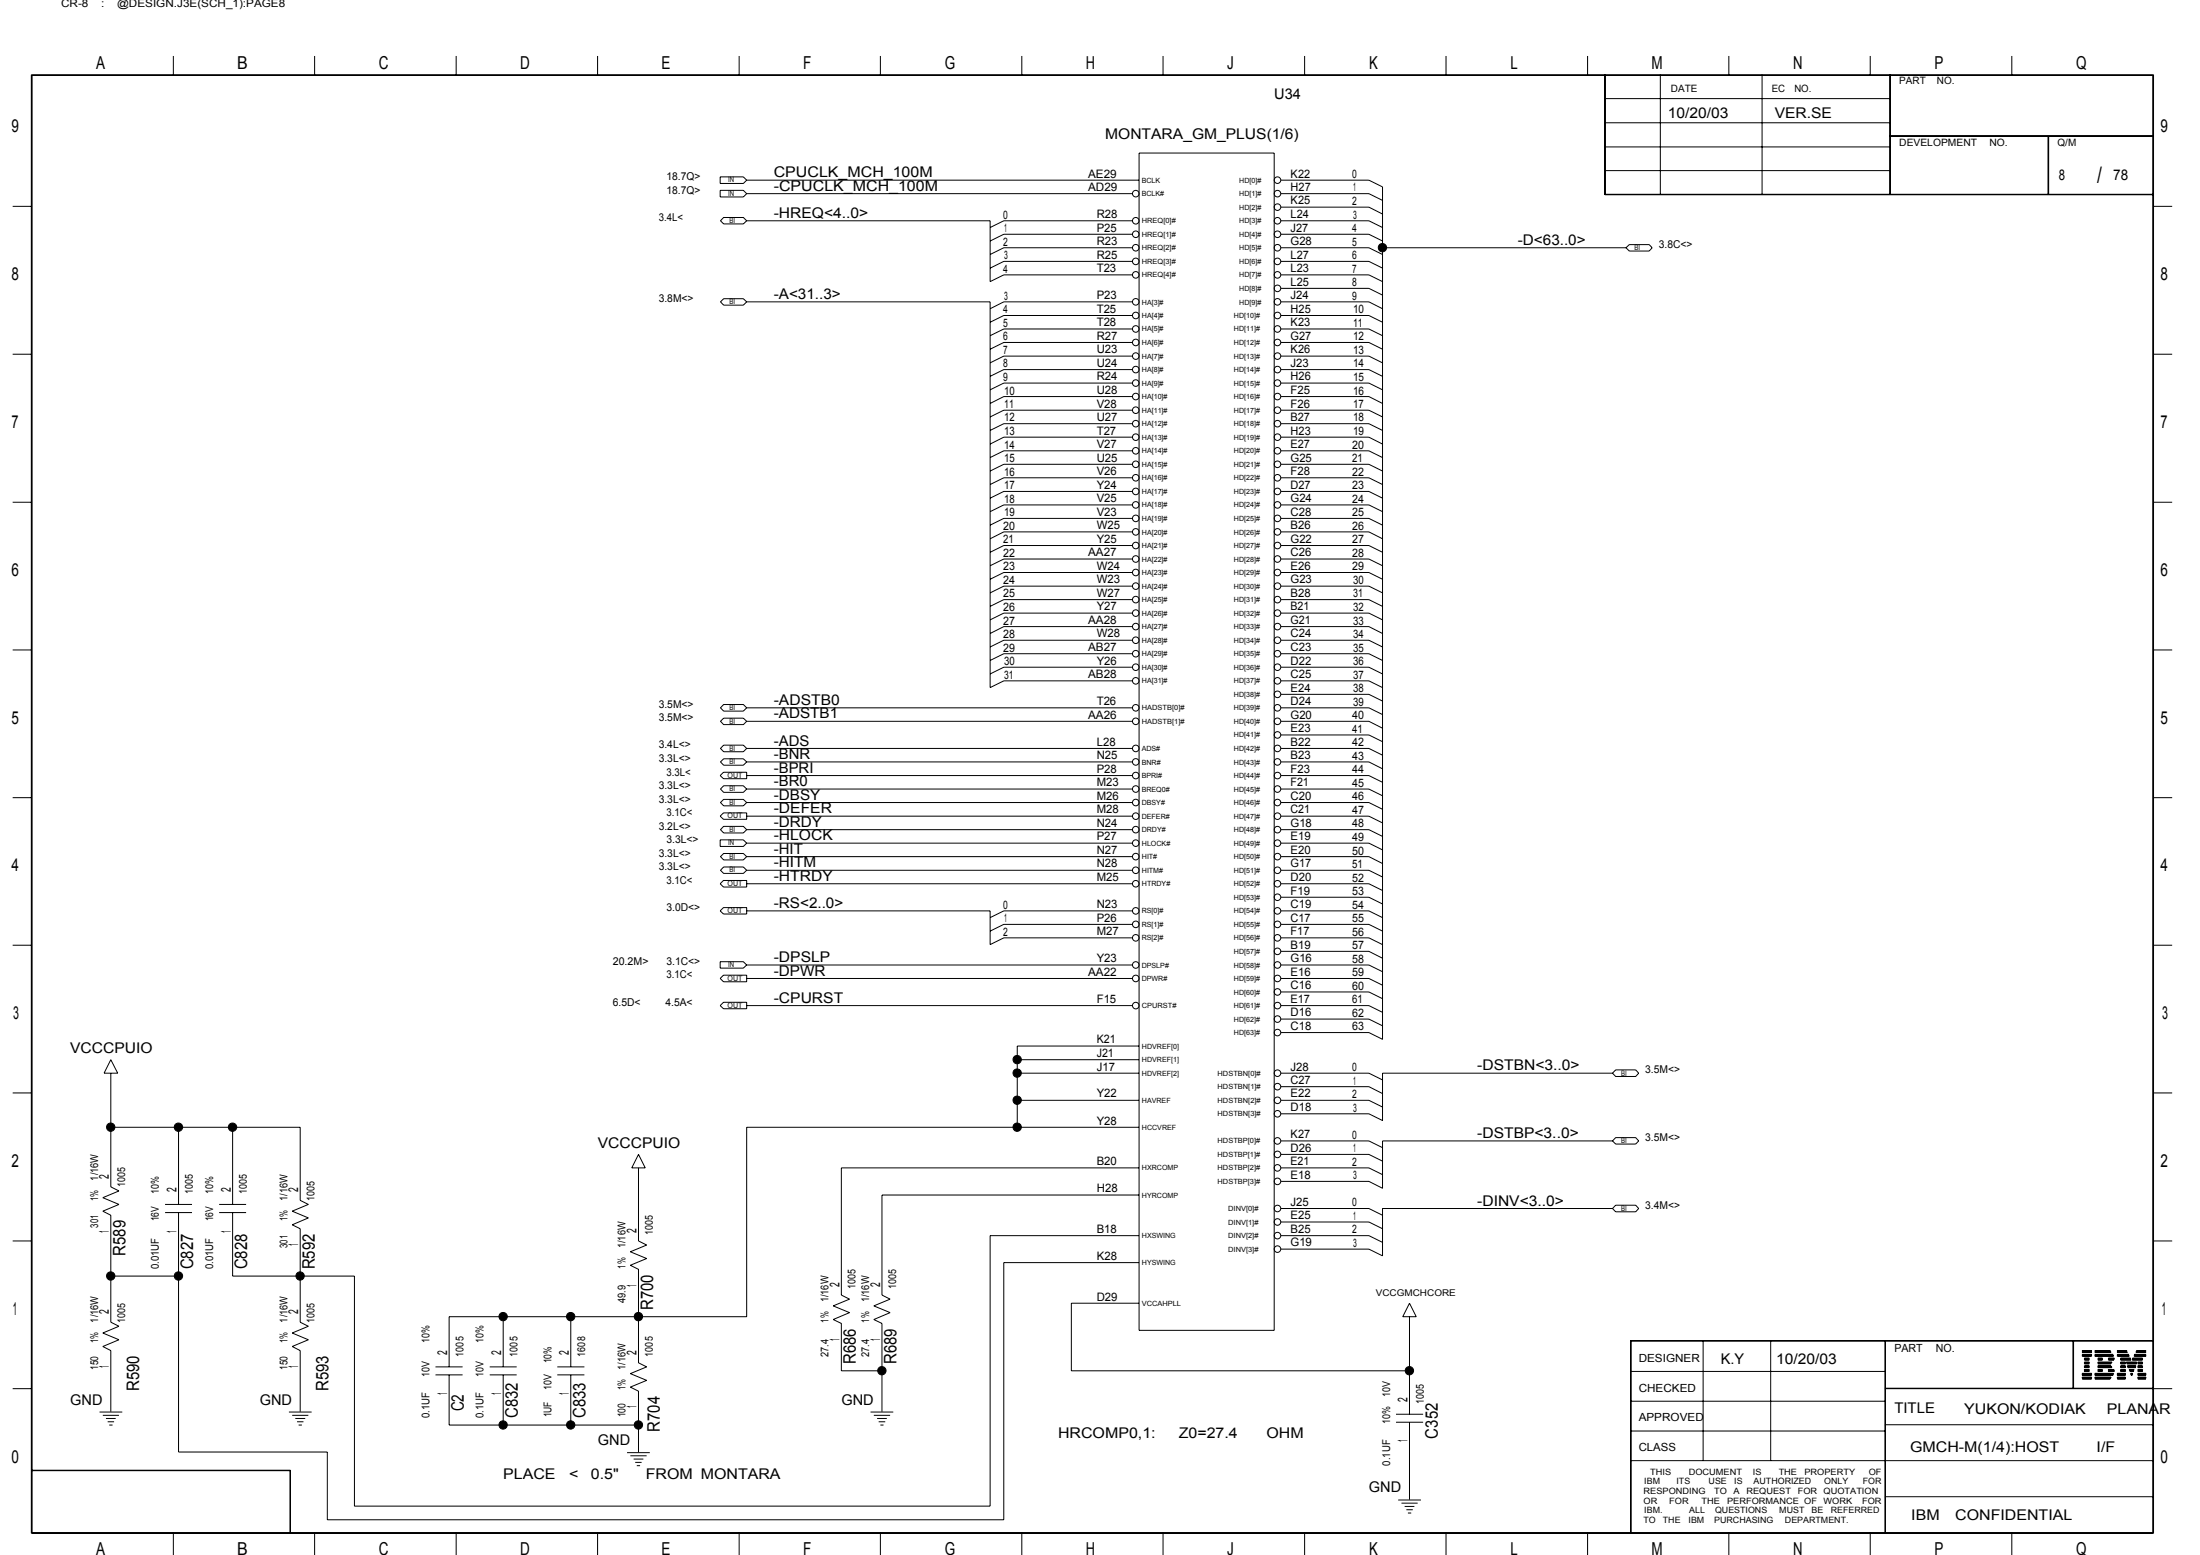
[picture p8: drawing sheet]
<svg xmlns="http://www.w3.org/2000/svg" width="297mm" height="210mm" viewBox="0 0 297 210" stroke-linecap="round" stroke-linejoin="round" font-family="sans-serif">
<g fill="none" stroke="#000" stroke-width=".14">
<path d="M4.2 10.1h286.6v196.9h-286.6zM4.3 10.2h286.4v196.7h-286.4zM23.4 7.6v2.5M42.5 7.6v2.5M61.6 7.6v2.5M80.7 7.6v2.5M99.8 7.6v2.5M118.9 7.6v2.5M138 7.6v2.5M157 7.6v2.5M176.1 7.6v2.5M195.2 7.6v2.5"/>
<path d="M214.4 7.6v2.5M216.7 10.1v16.2h74.1M216.7 19.8h38.5M216.7 16.6h38.5M216.7 13.3h38.5M216.7 10.1v16.2M224.2 10.1v16.2M233.4 7.6v2.5M237.9 10.1v16.2M252.5 7.6v2.5M255.2 10.1v16.2M255.2 18.4h35.6"/>
<path d="M255.2 18.3h35.6M271.6 7.6v2.5M276.5 18.4v7.9M276.6 18.4v7.9M1.7 27.9h2.5M97.2 23.9h3.2l.4 .4-.4 .5h-3.2zM97.2 25.7h3.2l.4 .4-.4 .5h-3.2zM97.7 29.4h2.7l.4 .4-.4 .4h-2.7l-.4-.4zM100.8 29.8h32.9v8.2l1.8-.9h17.4M100.8 26.1h52.1M100.8 24.3h53M152.9 29.8h-17.4l-1.8 .9"/>
<path d="M152.9 35.3h-17.4l-1.8 .9M152.9 33.4h-17.4l-1.8 1M152.9 31.6h-17.4l-1.8 .9M153.8 20.7h18.2v158.9h-18.2zM172.9 29.8h11.9l1.9 .9M172.9 37.1h11.9l1.9 .9M172.9 35.3h11.9l1.9 .9M172.9 33.4h11.9l1.9 1M172.9 31.6h11.9l1.9 .9M172.9 28h11.9l1.9 .9M172.9 26.1h11.9l1.9 1M172.9 24.3h11.9l1.9 .9v115.1l-1.9-.9h-11.9"/>
<path d="M172.9 38.9h11.9l1.9 .9M186.7 33.4h32.8M216.7 26.2h74.1M216.7 23h38.5M219.5 33.4l.5-.4h2.7l.4 .4-.4 .5h-2.7zM290.8 27.9h2.5M1.7 47.8h2.5M97.7 40.3h2.7l.4 .4-.4 .5h-2.7l-.4-.5zM100.8 40.7h32.9v52.1l1.8-.9h17.4M152.9 59h-17.4l-1.8 .9M152.9 49.9h-17.4l-1.8 .9M152.9 55.4h-17.4l-1.8 .9"/>
<path d="M152.9 53.5h-17.4l-1.8 1M152.9 51.7h-17.4l-1.8 .9M152.9 57.2h-17.4l-1.8 .9M152.9 48.1h-17.4l-1.8 .9M152.9 40.7h-17.4l-1.8 1M152.9 44.4h-17.4l-1.8 .9M152.9 42.6h-17.4l-1.8 .9M152.9 46.2h-17.4l-1.8 .9M172.9 59h11.9l1.9 .9M172.9 49.9h11.9l1.9 .9M172.9 55.4h11.9l1.9 .9M172.9 53.5h11.9l1.9 1"/>
<path d="M172.9 51.7h11.9l1.9 .9M172.9 57.2h11.9l1.9 .9M172.9 48.1h11.9l1.9 .9M172.9 40.7h11.9l1.9 1M172.9 44.4h11.9l1.9 .9M172.9 42.6h11.9l1.9 .9M172.9 46.2h11.9l1.9 .9M290.8 47.8h2.5M1.7 67.8h2.5M152.9 60.9h-17.4l-1.8 .9M152.9 62.7h-17.4l-1.8 .9M152.9 77.3h-17.4l-1.8 .9"/>
<path d="M152.9 79.1h-17.4l-1.8 .9M152.9 75.5h-17.4l-1.8 .9M152.9 71.8h-17.4l-1.8 .9M152.9 70h-17.4l-1.8 .9M152.9 68.2h-17.4l-1.8 .9M152.9 73.6h-17.4l-1.8 .9M152.9 64.5h-17.4l-1.8 .9M152.9 66.3h-17.4l-1.8 .9M172.9 60.9h11.9l1.9 .9M172.9 62.7h11.9l1.9 .9M172.9 77.3h11.9l1.9 .9M172.9 79.1h11.9l1.9 .9"/>
<path d="M172.9 75.5h11.9l1.9 .9M172.9 71.8h11.9l1.9 .9M172.9 70h11.9l1.9 .9M172.9 68.2h11.9l1.9 .9M172.9 73.6h11.9l1.9 .9M172.9 64.5h11.9l1.9 .9M172.9 66.3h11.9l1.9 .9M290.8 67.8h2.5M1.7 87.7h2.5M97.7 96.9h2.7l.4 .5-.4 .4h-2.7l-.4-.4zM97.7 95.1h2.7l.4 .4-.4 .5h-2.7l-.4-.5zM100.8 97.4h52.1"/>
<path d="M100.8 95.5h52.1M152.9 86.4h-17.4l-1.8 .9M152.9 88.2h-17.4l-1.8 1M152.9 90.1h-17.4l-1.8 .9M152.9 84.6h-17.4l-1.8 .9M152.9 80.9h-17.4l-1.8 1M152.9 82.8h-17.4l-1.8 .9M172.9 91.9h11.9l1.9 .9M172.9 86.4h11.9l1.9 .9M172.9 88.2h11.9l1.9 1M172.9 90.1h11.9l1.9 .9M172.9 84.6h11.9l1.9 .9"/>
<path d="M172.9 80.9h11.9l1.9 1M172.9 82.8h11.9l1.9 .9M172.9 99.2h11.9l1.9 .9M172.9 97.4h11.9l1.9 .9M172.9 95.5h11.9l1.9 1M172.9 93.7h11.9l1.9 .9M290.8 87.7h2.5M1.7 107.7h2.5M97.2 113.4h3.2l.4 .4-.4 .5h-3.2zM97.3 108.3l.4-.4h2.7l.4 .4-.4 .5h-2.7zM97.7 118.9h3.1v.8h-3.1l-.5-.4zM97.7 104.2h3.1v.9h-3.1l-.5-.4z"/>
<path d="M97.7 109.7h3.1v.9h-3.1l-.5-.4zM97.7 102.4h2.7l.4 .4-.4 .5h-2.7l-.4-.5zM97.7 106.1h2.7l.4 .4-.4 .5h-2.7l-.4-.5zM97.7 115.2h2.7l.4 .4-.4 .5h-2.7l-.4-.5zM97.7 100.6h2.7l.4 .4-.4 .5h-2.7l-.4-.5zM97.7 117h2.7l.4 .5-.4 .4h-2.7l-.4-.4zM97.7 111.5h2.7l.4 .5-.4 .4h-2.7l-.4-.4zM100.8 112h52.1M100.8 110.2h52.1M100.8 106.5h52.1M100.8 108.3h52.1M100.8 104.7h52.1"/>
<path d="M100.8 102.8h52.1M100.8 101h52.1M100.8 117.5h52.1M100.8 115.6h52.1M100.8 113.8h52.1M100.8 119.3h52.1M172.9 112h11.9l1.9 .9M172.9 110.2h11.9l1.9 .9M172.9 106.5h11.9l1.9 .9M172.9 108.3h11.9l1.9 .9M172.9 104.7h11.9l1.9 .9M172.9 102.8h11.9l1.9 1"/>
<path d="M172.9 101h11.9l1.9 .9M172.9 117.5h11.9l1.9 .9M172.9 115.6h11.9l1.9 1M172.9 113.8h11.9l1.9 .9M172.9 119.3h11.9l1.9 .9M290.8 107.7h2.5M1.7 127.6h2.5M97.2 132.1l.5-.5h3.1v.9h-3.1zM97.2 129.8h3.2l.4 .5-.4 .4h-3.2zM97.7 122.5h3.1v.9h-3.1l-.5-.4zM97.7 135.3h3.1v.9h-3.1l-.5-.5zM100.8 123h32.9v4.5l1.8-.9h17.4"/>
<path d="M100.8 135.7h52.1M100.8 132.1h52.1M100.8 130.3h52.1M152.9 123h-17.4l-1.8 .9M152.9 124.8h-17.4l-1.8 .9M172.9 123h11.9l1.9 .9M172.9 126.6h11.9l1.9 .9M172.9 124.8h11.9l1.9 .9M172.9 137.6h11.9l1.9 .9M172.9 135.7h11.9l1.9 1M172.9 133.9h11.9l1.9 .9M172.9 132.1h11.9l1.9 .9"/>
<path d="M172.9 130.3h11.9l1.9 .9M172.9 128.4h11.9l1.9 .9M172.9 121.1h11.9l1.9 .9M290.8 127.6h2.5M1.7 147.5h2.5M15 144.9v15.3l1.1 .6-2.2 .9 2.2 .9-2.2 .9 1.1 .5v14.5l1.1 .5-2.2 .9 2.2 .9-2.2 1 1.1 .5v8.2M15 143l.9 1.9h-1.8zM15 152.2h25.5v9.8l1.1 .6-2.1 .9 2.1 .9-2.1 .9 1 .6v12.6l1.1 .5-2.1 .9 2.1 .9-2.1 1 1 .5v8.2M24.1 152.2v10.4M31.4 152.2v10.4M86.2 157.6v9.9l1.1 .6-2.2 .9 2.2 .9-2.2 .9 1.1 .5v12.7l1.1 .5-2.2 .9 2.2 .9-2.2 .9 1.1 .6v8.2M86.2 155.8l.9 1.8h-1.8z"/>
<path d="M137.3 144.9h16.5M137.3 148.5h16.5M137.3 143h16.5M153.8 157.6h-40.2v17.2l1.1 .6-2.2 .9 2.2 .9-2.2 .9 1.1 .5v6.4h5.5M153.8 152.2h-53v25.5h-40.2v6.8M153.8 141.2h-16.5v11M172.9 144.9h11.9l1.9 .9M172.9 157.6h11.9l1.9 1M172.9 155.8h11.9l1.9 .9M172.9 154h11.9l1.9 .9M172.9 148.5h11.9l1.9 .9M172.9 146.7h11.9l1.9 .9"/>
<path d="M217.7 144.9h-31v6.4l-1.9-1h-11.9M217.7 154h-31v6.4l-1.9-.9h-11.9M218.1 153.6h2.7l.5 .4-.5 .4h-2.7l-.4-.4zM218.1 144.4h2.7l.5 .5-.5 .4h-2.7l-.4-.4zM290.8 147.5h2.5M1.7 167.5h2.5M15 172.3h9.1M22.3 163.7h3.6M22.3 162.6h3.6M24.1 163.7v32.3h20.1v9.1h91.3v-34.7h18.3M29.6 163.7h3.6M29.6 162.6h3.6"/>
<path d="M31.4 163.7v8.6h16.5v31h85.8v-36.5h20.1M67.9 177.7v6.8M77.1 177.7v6.8M153.8 161.3h-34.7v13.5l1.1 .6-2.2 .9 2.2 .9-2.2 .9 1.1 .5v11.9M153.8 175.9h-9.2v9.1h45.7M172.9 163.1h11.9l1.9 .9M172.9 166.8h11.9l1.9 .9M172.9 165h11.9l1.9 .9M190.3 177.7v13.2M190.3 175.9l.9 1.8h-1.8zM217.7 163.1h-31v6.4l-1.9-.9h-11.9M218.1 162.7h2.7l.5 .4-.5 .5h-2.7l-.4-.5z"/>
<path d="M290.8 167.5h2.5M1.7 187.5h2.5M4.2 198.5h35v8.4M4.2 198.5h35M13.4 190.6h3.1M13.9 191.1h2.2M14.3 191.5h1.3M14.5 191.9h.9M14.7 192.4h.5M39 190.6h3.1M39.2 198.5v8.4M39.5 191.1h2.1"/>
<path d="M39.9 191.5h1.3M40.1 191.9h.9M40.3 192.4h.5M58.8 185.6h3.7M58.8 184.5h3.7M60.6 185.6v6.8h25.6M66.1 185.6h3.7M66.1 184.5h3.7M67.9 185.6v6.8M75.2 185.6h3.7M75.2 184.5h3.7M77.1 185.6v6.8"/>
<path d="M84.7 196.1h3M85.1 196.5h2.2M85.6 197h1.3M85.8 197.4h.8M86 197.8h.4M117.5 190.6h3.1M118 191.1h2.2M118.4 191.5h1.3M118.6 191.9h.9M118.9 192.4h.4M188.5 192h3.6M188.5 190.9h3.6"/>
<path d="M190.3 192v10.4M220.2 185.1h34.3M220.2 181h70.6M220.2 197.2h70.6M220.2 193.2h34.3M220.2 189.1h34.3M220.2 181v25.9M230 181v16.2M239.1 181v16.2M254.5 181v25.9M254.5 192.3h36.3M254.5 187.4h36.3"/>
<path d="M254.5 187.5h38.8M254.6 181v25.9M279.9 181v6.5M280 181v6.5M281.1 182.3l1.3 .1zM281.1 182.4l1.3 .1zM281.1 182.5l1.3 .1zM281.1 182.8l1.3 .1zM281.1 182.9l1.3 .1zM281.1 183l1.3 .1zM281.1 185.4h1.3zM281.1 185.5h1.3v.1h-1.3z"/>
<path d="M281.1 185.9h1.3v.1h-1.3zM281.1 186.1h1.3zM281.1 185.6h1.3M281.1 186h1.3M281.4 183.3l.7 .1zM281.4 183.5h.7zM281.4 183.6h.7zM281.4 183.9h.7zM281.4 184h.7zM281.4 184.1h.7zM281.4 184.4h.7zM281.4 184.5h.7z"/>
<path d="M281.4 184.6h.7zM281.4 184.9h.7zM281.4 185h.7zM281.4 185.1h.7zM282.8 182.3l2.1 .1zM282.8 186.1h2.1zM282.8 182.4l2.2 .1zM282.8 182.5l2.2 .1zM282.8 182.8l2.5 .1zM282.8 182.9l2.5 .1zM282.8 183l2.6 .1zM282.8 185.4h2.6z"/>
<path d="M282.8 185.6h2.5v-.1h-2.5v.1h2.5M282.8 185.9h2.2v.1h-2.2zM283.2 184.1h1.8zM283.2 184.4h1.8zM283.2 183.9h2zM283.2 184.6h2zM283.2 183.3l.7 .1zM283.2 183.5h.7zM283.2 183.6h.7zM283.2 184h1.9zM283.2 184.5h1.9zM283.2 184.9h.7z"/>
<path d="M283.2 185h.7zM283.2 185.1h.7zM284.7 183.3l.8 .1zM284.7 183.5h.8zM284.7 185h.8zM284.7 185.1h.8zM284.7 183.6h.7zM284.7 184.9h.7zM285 186h-2.2M285.9 185.4h1.1zM285.9 185.5h1.1v.1h-1.1zM285.9 185.9h1.1v.1h-1.1z"/>
<path d="M285.9 186.1h1.1zM285.9 182.3l1.3 .1zM285.9 182.4l1.3 .1zM285.9 182.5l1.3 .1zM285.9 182.8l1.5 .1zM285.9 182.9l1.5 .1zM285.9 183l1.6 .1zM285.9 185.6h1.1M285.9 186h1.1M286.3 183.9h.7zM286.3 184h.7zM286.3 184.1h.7z"/>
<path d="M286.3 184.4h.7zM286.3 184.5h.7zM286.3 184.6h.7zM286.3 184.9h.7zM286.3 185h.7zM286.3 185.1h.7zM286.3 183.6h1.4zM286.3 183.3l1.4 .1zM286.3 183.5h1.4zM287.1 183.9h1.4zM287.1 184h1.4zM287.2 184.1h1.3z"/>
<path d="M287.2 184.4h1.2zM287.3 184.5h1zM287.3 184.6h1zM287.5 184.9h.6zM287.5 185h.6zM287.6 185.1h.5zM287.7 185.4h.2zM287.7 185.5h.2v.1h-.2zM287.7 185.6h.2M287.9 183.6h1.4zM287.9 183.3l1.4 .1zM287.9 183.5h1.4z"/>
<path d="M288.1 183l1.6 .1zM288.2 182.8l1.5 .1zM288.2 182.9l1.5 .1zM288.4 182.4l1.3 .1zM288.4 182.5l1.3 .1zM288.5 182.3l1.2 .1zM288.6 185.4h1.1zM288.6 185.5h1.1v.1h-1.1zM288.6 185.9h1.1v.1h-1.1zM288.6 186.1h1.1zM288.6 183.9h.7zM288.6 184h.7z"/>
<path d="M288.6 184.1h.7zM288.6 184.4h.7zM288.6 184.5h.7zM288.6 184.6h.7zM288.6 184.9h.7zM288.6 185h.7zM288.6 185.1h.7zM288.6 185.6h1.1M288.6 186h1.1M290.8 181h-70.6v25.9M23.4 206.9v3M42.5 206.9v3"/>
<path d="M61.6 206.9v3M80.7 206.9v3M99.8 206.9v3M118.9 206.9v3M138 206.9v3M157 206.9v3M176.1 206.9v3M188.8 202.5h3.1M189.2 202.9h2.2M189.7 203.3h1.3M189.9 203.8h.9M190.1 204.2h.4"/>
<path d="M195.2 206.9v3M214.4 206.9v3M233.4 206.9v3M252.5 206.9v3M254.5 202h36.3M271.6 206.9v3"/>
<circle cx="153.3" cy="26.1" r=".45"/>
<circle cx="153.3" cy="31.6" r=".45"/>
<circle cx="153.3" cy="37.1" r=".45"/>
<circle cx="153.3" cy="35.3" r=".45"/>
<circle cx="153.3" cy="29.8" r=".45"/>
<circle cx="153.3" cy="33.4" r=".45"/>
<circle cx="172.5" cy="31.6" r=".45"/>
<circle cx="172.5" cy="26.1" r=".45"/>
<circle cx="172.5" cy="37.1" r=".45"/>
<circle cx="172.5" cy="38.9" r=".45"/>
<circle cx="172.5" cy="35.3" r=".45"/>
<circle cx="172.5" cy="33.4" r=".45"/>
<circle cx="172.5" cy="24.3" r=".45"/>
<circle cx="172.5" cy="29.8" r=".45"/>
<circle cx="172.5" cy="28" r=".45"/>
<circle cx="153.3" cy="57.2" r=".45"/>
<circle cx="153.3" cy="48.1" r=".45"/>
<circle cx="153.3" cy="40.7" r=".45"/>
<circle cx="153.3" cy="42.6" r=".45"/>
<circle cx="153.3" cy="46.2" r=".45"/>
<circle cx="153.3" cy="53.5" r=".45"/>
<circle cx="153.3" cy="55.4" r=".45"/>
<circle cx="153.3" cy="44.4" r=".45"/>
<circle cx="153.3" cy="49.9" r=".45"/>
<circle cx="153.3" cy="59" r=".45"/>
<circle cx="153.3" cy="51.7" r=".45"/>
<circle cx="172.5" cy="57.2" r=".45"/>
<circle cx="172.5" cy="48.1" r=".45"/>
<circle cx="172.5" cy="40.7" r=".45"/>
<circle cx="172.5" cy="42.6" r=".45"/>
<circle cx="172.5" cy="46.2" r=".45"/>
<circle cx="172.5" cy="53.5" r=".45"/>
<circle cx="172.5" cy="55.4" r=".45"/>
<circle cx="172.5" cy="44.4" r=".45"/>
<circle cx="172.5" cy="59" r=".45"/>
<circle cx="172.5" cy="51.7" r=".45"/>
<circle cx="172.5" cy="49.9" r=".45"/>
<circle cx="153.3" cy="75.5" r=".45"/>
<circle cx="153.3" cy="77.3" r=".45"/>
<circle cx="153.3" cy="68.2" r=".45"/>
<circle cx="153.3" cy="62.7" r=".45"/>
<circle cx="153.3" cy="66.3" r=".45"/>
<circle cx="153.3" cy="71.8" r=".45"/>
<circle cx="153.3" cy="64.5" r=".45"/>
<circle cx="153.3" cy="73.6" r=".45"/>
<circle cx="153.3" cy="70" r=".45"/>
<circle cx="153.3" cy="79.1" r=".45"/>
<circle cx="153.3" cy="60.9" r=".45"/>
<circle cx="172.5" cy="75.5" r=".45"/>
<circle cx="172.5" cy="68.2" r=".45"/>
<circle cx="172.5" cy="77.3" r=".45"/>
<circle cx="172.5" cy="62.7" r=".45"/>
<circle cx="172.5" cy="66.3" r=".45"/>
<circle cx="172.5" cy="73.6" r=".45"/>
<circle cx="172.5" cy="71.8" r=".45"/>
<circle cx="172.5" cy="64.5" r=".45"/>
<circle cx="172.5" cy="70" r=".45"/>
<circle cx="172.5" cy="79.1" r=".45"/>
<circle cx="172.5" cy="60.9" r=".45"/>
<circle cx="153.3" cy="95.5" r=".45"/>
<circle cx="153.3" cy="97.4" r=".45"/>
<circle cx="153.3" cy="86.4" r=".45"/>
<circle cx="153.3" cy="84.6" r=".45"/>
<circle cx="153.3" cy="90.1" r=".45"/>
<circle cx="153.3" cy="80.9" r=".45"/>
<circle cx="153.3" cy="82.8" r=".45"/>
<circle cx="153.3" cy="91.9" r=".45"/>
<circle cx="153.3" cy="88.2" r=".45"/>
<circle cx="172.5" cy="97.4" r=".45"/>
<circle cx="172.5" cy="95.5" r=".45"/>
<circle cx="172.5" cy="99.2" r=".45"/>
<circle cx="172.5" cy="84.6" r=".45"/>
<circle cx="172.5" cy="86.4" r=".45"/>
<circle cx="172.5" cy="90.1" r=".45"/>
<circle cx="172.5" cy="80.9" r=".45"/>
<circle cx="172.5" cy="82.8" r=".45"/>
<circle cx="172.5" cy="93.7" r=".45"/>
<circle cx="172.5" cy="91.9" r=".45"/>
<circle cx="172.5" cy="88.2" r=".45"/>
<circle cx="153.3" cy="119.3" r=".45"/>
<circle cx="153.3" cy="117.5" r=".45"/>
<circle cx="153.3" cy="101" r=".45"/>
<circle cx="153.3" cy="115.6" r=".45"/>
<circle cx="153.3" cy="113.8" r=".45"/>
<circle cx="153.3" cy="108.3" r=".45"/>
<circle cx="153.3" cy="110.2" r=".45"/>
<circle cx="153.3" cy="112" r=".45"/>
<circle cx="153.3" cy="104.7" r=".45"/>
<circle cx="153.3" cy="102.8" r=".45"/>
<circle cx="153.3" cy="106.5" r=".45"/>
<circle cx="172.5" cy="119.3" r=".45"/>
<circle cx="172.5" cy="115.6" r=".45"/>
<circle cx="172.5" cy="113.8" r=".45"/>
<circle cx="172.5" cy="101" r=".45"/>
<circle cx="172.5" cy="117.5" r=".45"/>
<circle cx="172.5" cy="112" r=".45"/>
<circle cx="172.5" cy="108.3" r=".45"/>
<circle cx="172.5" cy="110.2" r=".45"/>
<circle cx="172.5" cy="102.8" r=".45"/>
<circle cx="172.5" cy="104.7" r=".45"/>
<circle cx="172.5" cy="106.5" r=".45"/>
<circle cx="153.3" cy="135.7" r=".45"/>
<circle cx="153.3" cy="132.1" r=".45"/>
<circle cx="153.3" cy="130.3" r=".45"/>
<circle cx="153.3" cy="123" r=".45"/>
<circle cx="153.3" cy="126.6" r=".45"/>
<circle cx="153.3" cy="124.8" r=".45"/>
<circle cx="172.5" cy="137.6" r=".45"/>
<circle cx="172.5" cy="133.9" r=".45"/>
<circle cx="172.5" cy="135.7" r=".45"/>
<circle cx="172.5" cy="132.1" r=".45"/>
<circle cx="172.5" cy="128.4" r=".45"/>
<circle cx="172.5" cy="130.3" r=".45"/>
<circle cx="172.5" cy="123" r=".45"/>
<circle cx="172.5" cy="139.4" r=".45"/>
<circle cx="172.5" cy="121.1" r=".45"/>
<circle cx="172.5" cy="126.6" r=".45"/>
<circle cx="172.5" cy="124.8" r=".45"/>
<circle cx="172.5" cy="155.8" r=".45"/>
<circle cx="172.5" cy="157.6" r=".45"/>
<circle cx="172.5" cy="154" r=".45"/>
<circle cx="172.5" cy="148.5" r=".45"/>
<circle cx="172.5" cy="150.3" r=".45"/>
<circle cx="172.5" cy="146.7" r=".45"/>
<circle cx="172.5" cy="159.5" r=".45"/>
<circle cx="172.5" cy="144.9" r=".45"/>
<circle cx="172.5" cy="168.6" r=".45"/>
<circle cx="172.5" cy="166.8" r=".45"/>
<circle cx="172.5" cy="164.9" r=".45"/>
<circle cx="172.5" cy="163.1" r=".45"/>
</g>
<g fill="#000" stroke="#000" stroke-width=".14">
<circle cx="186.6" cy="33.4" r=".57"/>
<circle cx="14.9" cy="152.2" r=".57"/>
<circle cx="24.1" cy="152.2" r=".57"/>
<circle cx="31.4" cy="152.2" r=".57"/>
<circle cx="137.3" cy="143" r=".57"/>
<circle cx="137.3" cy="144.9" r=".57"/>
<circle cx="137.3" cy="148.5" r=".57"/>
<circle cx="137.3" cy="152.2" r=".57"/>
<circle cx="14.9" cy="172.2" r=".57"/>
<circle cx="24.1" cy="172.2" r=".57"/>
<circle cx="40.5" cy="172.2" r=".57"/>
<circle cx="67.9" cy="177.7" r=".57"/>
<circle cx="77" cy="177.7" r=".57"/>
<circle cx="86.2" cy="177.7" r=".57"/>
<circle cx="67.9" cy="192.3" r=".57"/>
<circle cx="77" cy="192.3" r=".57"/>
<circle cx="86.2" cy="192.3" r=".57"/>
<circle cx="119.1" cy="185" r=".57"/>
<circle cx="190.3" cy="185" r=".57"/>
</g>
<text font-size="3.1" x="283.2" y="24.6">/</text>
<g font-size="2.4">
<text x="13" y="9.4">A</text>
<text x="32" y="9.4">B</text>
<text x="51.2" y="9.4">C</text>
<text x="70.2" y="9.4">D</text>
<text x="89.3" y="9.4">E</text>
<text x="108.4" y="9.4">F</text>
<text x="127.5" y="9.4">G</text>
<text x="146.6" y="9.4">H</text>
<text x="165.7" y="9.4">J</text>
<text x="184.8" y="9.4">K</text>
<text x="203.9" y="9.4">L</text>
<text x="223" y="9.4">M</text>
<text x="242.1" y="9.4">N</text>
<text x="261.2" y="9.4">P</text>
<text x="280.3" y="9.4">Q</text>
<text x="1.5" y="17.9">9</text>
<text x="291.7" y="17.9">9</text>
<text x="1.5" y="37.8">8</text>
<text x="291.7" y="37.8">8</text>
<text x="1.6" y="57.8">7</text>
<text x="291.7" y="57.8">7</text>
<text x="1.5" y="77.7">6</text>
<text x="291.7" y="77.7">6</text>
<text x="1.5" y="97.7">5</text>
<text x="291.7" y="97.7">5</text>
<text x="1.5" y="117.6">4</text>
<text x="291.7" y="117.6">4</text>
<text x="1.8" y="137.5">3</text>
<text x="291.9" y="137.5">3</text>
<text x="1.5" y="157.5">2</text>
<text x="291.7" y="157.5">2</text>
<text x="1.8" y="177.5">1</text>
<text x="291.9" y="177.5">1</text>
<text x="1.5" y="197.4">0</text>
<text x="291.7" y="197.4">0</text>
<text x="13" y="209.9">A</text>
<text x="32" y="209.9">B</text>
<text x="51.2" y="209.9">C</text>
<text x="70.2" y="209.9">D</text>
<text x="89.3" y="209.9">E</text>
<text x="108.4" y="209.9">F</text>
<text x="127.5" y="209.9">G</text>
<text x="146.6" y="209.9">H</text>
<text x="165.7" y="209.9">J</text>
<text x="184.8" y="209.9">K</text>
<text x="203.9" y="209.9">L</text>
<text x="223" y="209.9">M</text>
<text x="242.1" y="209.9">N</text>
<text x="261.2" y="209.9">P</text>
<text x="280.3" y="209.9">Q</text>
</g>
<g font-size="2.3">
<text x="17" y="169.5" transform="rotate(-90 17 169.5)">R589</text>
<text x="26.1" y="171.3" transform="rotate(-90 26.1 171.3)">C827</text>
<text x="33.4" y="171.3" transform="rotate(-90 33.4 171.3)">C828</text>
<text x="42.5" y="171.3" transform="rotate(-90 42.5 171.3)">R592</text>
<text x="88.2" y="176.8" transform="rotate(-90 88.2 176.8)">R700</text>
<text x="115.6" y="184.1" transform="rotate(-90 115.6 184.1)">R686</text>
<text x="121" y="184.1" transform="rotate(-90 121 184.1)">R689</text>
<text x="18.8" y="187.8" transform="rotate(-90 18.8 187.8)">R590</text>
<text x="44.3" y="187.8" transform="rotate(-90 44.3 187.8)">R593</text>
<text x="62.6" y="190.5" transform="rotate(-90 62.6 190.5)">C2</text>
<text x="69.9" y="191.4" transform="rotate(-90 69.9 191.4)">C832</text>
<text x="79.1" y="191.4" transform="rotate(-90 79.1 191.4)">C833</text>
<text x="89.1" y="193.3" transform="rotate(-90 89.1 193.3)">R704</text>
<text x="194.1" y="194.2" transform="rotate(-90 194.1 194.2)">C352</text>
</g>
<g font-size="2">
<text x="172" y="13.3">U34</text>
<text x="225.2" y="15.9">10/20/03</text>
<text x="239.6" y="15.9">VER.SE</text>
<text x="104.5" y="23.9">CPUCLK_MCH_100M</text>
<text x="149.2" y="18.8">MONTARA_GM_PLUS(1/6)</text>
<text x="104.5" y="25.8">-CPUCLK_MCH_100M</text>
<text x="104.5" y="29.4">-HREQ&lt;4..0&gt;</text>
<text x="278" y="24.3">8</text>
<text x="285.3" y="24.3">78</text>
<text x="204.9" y="33.1">-D&lt;63..0&gt;</text>
<text x="104.5" y="40.4">-A&lt;31..3&gt;</text>
<text x="104.5" y="95.2">-ADSTB0</text>
<text x="104.5" y="97">-ADSTB1</text>
<text x="104.5" y="100.6">-ADS</text>
<text x="104.5" y="102.5">-BNR</text>
<text x="104.5" y="104.3">-BPRI</text>
<text x="104.5" y="106.1">-BR0</text>
<text x="104.5" y="107.9">-DBSY</text>
<text x="104.5" y="109.8">-DEFER</text>
<text x="104.5" y="111.6">-DRDY</text>
<text x="104.5" y="113.4">-HLOCK</text>
<text x="104.5" y="115.3">-HIT</text>
<text x="104.5" y="117.1">-HITM</text>
<text x="104.5" y="118.9">-HTRDY</text>
<text x="104.5" y="122.6">-RS&lt;2..0&gt;</text>
<text x="104.5" y="129.9">-DPSLP</text>
<text x="104.5" y="131.7">-DPWR</text>
<text x="104.5" y="135.3">-CPURST</text>
<text x="9.5" y="142.1">VCCCPUIO</text>
<text x="199.5" y="144.5">-DSTBN&lt;3..0&gt;</text>
<text x="80.7" y="154.9">VCCCPUIO</text>
<text x="199.5" y="153.6">-DSTBP&lt;3..0&gt;</text>
<text x="199.5" y="162.8">-DINV&lt;3..0&gt;</text>
<text x="232.3" y="184.1">K.Y</text>
<text x="239.8" y="184.1">10/20/03</text>
<text x="9.5" y="189.6">GND</text>
<text x="35.1" y="189.6">GND</text>
<text x="113.6" y="189.6">GND</text>
<text x="255.8" y="190.8">TITLE</text>
<text x="265.2" y="190.9">YUKON/KODIAK</text>
<text x="284.5" y="190.9">PLANAR</text>
<text x="80.7" y="195.1">GND</text>
<text x="142.9" y="194.2">HRCOMP0,1:</text>
<text x="159.1" y="194.2">Z0=27.4</text>
<text x="171" y="194.2">OHM</text>
<text x="257.9" y="196">GMCH-M(1/4):HOST</text>
<text x="283.1" y="196">I/F</text>
<text x="67.9" y="199.6">PLACE</text>
<text x="76.8" y="199.6">&lt;</text>
<text x="79.8" y="199.6">0.5&quot;</text>
<text x="87.2" y="199.6">FROM MONTARA</text>
<text x="184.8" y="201.5">GND</text>
<text x="258.1" y="205.1">IBM</text>
<text x="264" y="205.1">CONFIDENTIAL</text>
</g>
<g font-size="1.8">
<text x="14.7" y="159.1" transform="rotate(-90 14.7 159.1)">2</text>
<text x="23.9" y="160.9" transform="rotate(-90 23.9 160.9)">2</text>
<text x="31.2" y="160.9" transform="rotate(-90 31.2 160.9)">2</text>
<text x="40.3" y="160.9" transform="rotate(-90 40.3 160.9)">2</text>
<text x="14.7" y="166.4" transform="rotate(-90 14.7 166.4)">1</text>
<text x="23.9" y="166.4" transform="rotate(-90 23.9 166.4)">1</text>
<text x="31.2" y="166.4" transform="rotate(-90 31.2 166.4)">1</text>
<text x="85.9" y="166.4" transform="rotate(-90 85.9 166.4)">2</text>
<text x="40.3" y="168.2" transform="rotate(-90 40.3 168.2)">1</text>
<text x="85.9" y="173.7" transform="rotate(-90 85.9 173.7)">1</text>
<text x="113.3" y="173.7" transform="rotate(-90 113.3 173.7)">2</text>
<text x="118.8" y="173.7" transform="rotate(-90 118.8 173.7)">2</text>
<text x="14.7" y="177.4" transform="rotate(-90 14.7 177.4)">2</text>
<text x="40.3" y="177.4" transform="rotate(-90 40.3 177.4)">2</text>
<text x="14.7" y="184.6" transform="rotate(-90 14.7 184.6)">1</text>
<text x="40.3" y="184.6" transform="rotate(-90 40.3 184.6)">1</text>
<text x="60.4" y="182.9" transform="rotate(-90 60.4 182.9)">2</text>
<text x="67.7" y="182.9" transform="rotate(-90 67.7 182.9)">2</text>
<text x="76.8" y="182.9" transform="rotate(-90 76.8 182.9)">2</text>
<text x="85.9" y="182.9" transform="rotate(-90 85.9 182.9)">2</text>
<text x="113.3" y="181" transform="rotate(-90 113.3 181)">1</text>
<text x="118.8" y="181" transform="rotate(-90 118.8 181)">1</text>
<text x="60.4" y="188.3" transform="rotate(-90 60.4 188.3)">1</text>
<text x="67.7" y="188.3" transform="rotate(-90 67.7 188.3)">1</text>
<text x="76.8" y="188.3" transform="rotate(-90 76.8 188.3)">1</text>
<text x="85.9" y="190.1" transform="rotate(-90 85.9 190.1)">1</text>
<text x="190.1" y="189.3" transform="rotate(-90 190.1 189.3)">2</text>
<text x="190.1" y="194.7" transform="rotate(-90 190.1 194.7)">1</text>
</g>
<g font-size="1.6">
<text x="146.9" y="24">AE29</text>
<text x="174.3" y="24">K22</text>
<text x="135.4" y="29.5">0</text>
<text x="146.9" y="25.8">AD29</text>
<text x="148.1" y="29.4">R28</text>
<text x="174.3" y="29.4">L24</text>
<text x="174.3" y="27.6">K25</text>
<text x="174.3" y="25.8">H27</text>
<text x="182.6" y="27.7">2</text>
<text x="182.6" y="24">0</text>
<text x="182.7" y="25.8">1</text>
<text x="182.7" y="29.5">3</text>
<text x="135.4" y="33.1">2</text>
<text x="135.6" y="31.3">1</text>
<text x="135.6" y="35">3</text>
<text x="148.1" y="34.9">R25</text>
<text x="148.1" y="33.1">R23</text>
<text x="148.1" y="31.3">P25</text>
<text x="174.2" y="31.3">J27</text>
<text x="174.2" y="33.1">G28</text>
<text x="174.3" y="34.9">L27</text>
<text x="182.6" y="35">6</text>
<text x="182.6" y="33.1">5</text>
<text x="182.6" y="31.3">4</text>
<text x="135.4" y="36.8">4</text>
<text x="135.6" y="40.5">3</text>
<text x="148.1" y="36.7">T23</text>
<text x="148.1" y="40.4">P23</text>
<text x="174.2" y="40.4">J24</text>
<text x="174.3" y="38.6">L25</text>
<text x="174.3" y="36.7">L23</text>
<text x="182.6" y="40.5">9</text>
<text x="182.6" y="38.6">8</text>
<text x="182.6" y="36.8">7</text>
<text x="135.4" y="46">6</text>
<text x="135.4" y="44.1">5</text>
<text x="135.4" y="42.3">4</text>
<text x="135.5" y="47.8">7</text>
<text x="148.1" y="47.7">U23</text>
<text x="148.1" y="44">T28</text>
<text x="148.1" y="42.2">T25</text>
<text x="148.1" y="45.9">R27</text>
<text x="174.2" y="45.9">G27</text>
<text x="174.3" y="47.7">K26</text>
<text x="174.3" y="44">K23</text>
<text x="174.3" y="42.2">H25</text>
<text x="182.7" y="47.8">13</text>
<text x="182.7" y="46">12</text>
<text x="182.7" y="44.1">11</text>
<text x="182.7" y="42.3">10</text>
<text x="135.4" y="51.4">9</text>
<text x="135.4" y="49.6">8</text>
<text x="135.6" y="53.3">10</text>
<text x="148.1" y="53.2">U28</text>
<text x="148.1" y="49.5">U24</text>
<text x="148.1" y="51.4">R24</text>
<text x="174.2" y="49.5">J23</text>
<text x="174.2" y="53.2">F25</text>
<text x="174.3" y="51.4">H26</text>
<text x="182.7" y="53.3">16</text>
<text x="182.7" y="51.4">15</text>
<text x="182.7" y="49.6">14</text>
<text x="135.6" y="58.7">13</text>
<text x="135.6" y="56.9">12</text>
<text x="135.6" y="55.1">11</text>
<text x="148.1" y="55">V28</text>
<text x="148.1" y="56.8">U27</text>
<text x="148.1" y="58.7">T27</text>
<text x="174.2" y="55">F26</text>
<text x="174.2" y="56.8">B27</text>
<text x="174.3" y="58.7">H23</text>
<text x="182.7" y="58.7">19</text>
<text x="182.7" y="56.9">18</text>
<text x="182.7" y="55.1">17</text>
<text x="135.6" y="64.2">16</text>
<text x="135.6" y="62.4">15</text>
<text x="135.6" y="60.6">14</text>
<text x="148.1" y="66">Y24</text>
<text x="148.1" y="60.5">V27</text>
<text x="148.1" y="64.1">V26</text>
<text x="148.1" y="62.3">U25</text>
<text x="174.2" y="62.3">G25</text>
<text x="174.2" y="64.1">F28</text>
<text x="174.2" y="60.5">E27</text>
<text x="174.2" y="66">D27</text>
<text x="182.6" y="64.2">22</text>
<text x="182.6" y="62.4">21</text>
<text x="182.6" y="60.6">20</text>
<text x="135.4" y="71.5">20</text>
<text x="135.6" y="69.7">19</text>
<text x="135.6" y="67.9">18</text>
<text x="135.6" y="66">17</text>
<text x="148.1" y="71.4">W25</text>
<text x="148.1" y="67.8">V25</text>
<text x="148.1" y="69.6">V23</text>
<text x="174.2" y="67.8">G24</text>
<text x="174.2" y="69.6">C28</text>
<text x="174.2" y="71.4">B26</text>
<text x="182.6" y="71.5">26</text>
<text x="182.6" y="69.7">25</text>
<text x="182.6" y="67.9">24</text>
<text x="182.6" y="66">23</text>
<text x="135.4" y="77">23</text>
<text x="135.4" y="75.2">22</text>
<text x="135.4" y="73.3">21</text>
<text x="146.9" y="75.1">AA27</text>
<text x="148.1" y="73.3">Y25</text>
<text x="148.1" y="76.9">W24</text>
<text x="174.2" y="73.3">G22</text>
<text x="174.2" y="76.9">E26</text>
<text x="174.2" y="75.1">C26</text>
<text x="182.6" y="77">29</text>
<text x="182.6" y="75.2">28</text>
<text x="182.6" y="73.3">27</text>
<text x="135.4" y="82.5">26</text>
<text x="135.4" y="80.6">25</text>
<text x="135.4" y="78.8">24</text>
<text x="148.1" y="82.4">Y27</text>
<text x="148.1" y="80.6">W27</text>
<text x="148.1" y="78.7">W23</text>
<text x="174.2" y="78.7">G23</text>
<text x="174.2" y="80.6">B28</text>
<text x="174.2" y="82.4">B21</text>
<text x="182.7" y="82.5">32</text>
<text x="182.7" y="80.6">31</text>
<text x="182.7" y="78.8">30</text>
<text x="135.4" y="87.9">29</text>
<text x="135.4" y="86.1">28</text>
<text x="135.4" y="84.3">27</text>
<text x="135.6" y="89.8">30</text>
<text x="146.9" y="87.9">AB27</text>
<text x="146.9" y="84.2">AA28</text>
<text x="148.1" y="89.7">Y26</text>
<text x="148.1" y="86">W28</text>
<text x="174.2" y="84.2">G21</text>
<text x="174.2" y="89.7">D22</text>
<text x="174.2" y="86">C24</text>
<text x="174.2" y="87.9">C23</text>
<text x="182.7" y="89.8">36</text>
<text x="182.7" y="87.9">35</text>
<text x="182.7" y="86.1">34</text>
<text x="182.7" y="84.3">33</text>
<text x="135.6" y="91.6">31</text>
<text x="146.9" y="91.5">AB28</text>
<text x="148.1" y="95.2">T26</text>
<text x="174.2" y="93.4">E24</text>
<text x="174.2" y="95.2">D24</text>
<text x="174.2" y="91.5">C25</text>
<text x="182.7" y="95.2">39</text>
<text x="182.7" y="93.4">38</text>
<text x="182.7" y="91.6">37</text>
<text x="146.9" y="97">AA26</text>
<text x="148.1" y="100.7">L28</text>
<text x="174.2" y="97">G20</text>
<text x="174.2" y="98.8">E23</text>
<text x="174.2" y="100.7">B22</text>
<text x="182.6" y="100.7">42</text>
<text x="182.6" y="98.9">41</text>
<text x="182.6" y="97.1">40</text>
<text x="148.1" y="104.3">P28</text>
<text x="148.1" y="102.5">N25</text>
<text x="148.1" y="108">M26</text>
<text x="148.1" y="106.2">M23</text>
<text x="174.2" y="104.3">F23</text>
<text x="174.2" y="106.2">F21</text>
<text x="174.2" y="108">C20</text>
<text x="174.2" y="102.5">B23</text>
<text x="182.6" y="106.2">45</text>
<text x="182.6" y="104.4">44</text>
<text x="182.6" y="102.6">43</text>
<text x="148.1" y="113.5">P27</text>
<text x="148.1" y="111.6">N24</text>
<text x="148.1" y="109.8">M28</text>
<text x="174.2" y="111.6">G18</text>
<text x="174.2" y="113.5">E19</text>
<text x="174.2" y="109.8">C21</text>
<text x="182.6" y="113.5">49</text>
<text x="182.6" y="111.7">48</text>
<text x="182.6" y="109.9">47</text>
<text x="182.6" y="108">46</text>
<text x="148.1" y="117.1">N28</text>
<text x="148.1" y="115.3">N27</text>
<text x="148.1" y="118.9">M25</text>
<text x="174.2" y="117.1">G17</text>
<text x="174.2" y="115.3">E20</text>
<text x="174.2" y="118.9">D20</text>
<text x="182.6" y="119">52</text>
<text x="182.6" y="117.2">51</text>
<text x="182.6" y="115.4">50</text>
<text x="135.4" y="122.7">0</text>
<text x="135.6" y="124.5">1</text>
<text x="148.1" y="124.4">P26</text>
<text x="148.1" y="122.6">N23</text>
<text x="174.2" y="120.8">F19</text>
<text x="174.2" y="122.6">C19</text>
<text x="174.2" y="124.4">C17</text>
<text x="182.6" y="124.5">55</text>
<text x="182.6" y="122.7">54</text>
<text x="182.6" y="120.8">53</text>
<text x="135.4" y="126.3">2</text>
<text x="146.9" y="131.7">AA22</text>
<text x="148.1" y="129.9">Y23</text>
<text x="148.1" y="126.2">M27</text>
<text x="174.2" y="128.1">B19</text>
<text x="174.2" y="129.9">G16</text>
<text x="174.2" y="126.2">F17</text>
<text x="174.2" y="131.7">E16</text>
<text x="182.6" y="131.8">59</text>
<text x="182.6" y="130">58</text>
<text x="182.6" y="128.1">57</text>
<text x="182.6" y="126.3">56</text>
<text x="148.1" y="135.4">F15</text>
<text x="174.2" y="135.4">E17</text>
<text x="174.2" y="137.2">D16</text>
<text x="174.2" y="133.5">C16</text>
<text x="182.6" y="137.3">62</text>
<text x="182.6" y="135.4">61</text>
<text x="182.6" y="133.6">60</text>
<text x="148.1" y="142.7">J21</text>
<text x="148.1" y="140.8">K21</text>
<text x="174.2" y="139">C18</text>
<text x="182.6" y="139.1">63</text>
<text x="148.1" y="148.1">Y22</text>
<text x="148.1" y="144.5">J17</text>
<text x="174.2" y="144.5">J28</text>
<text x="174.2" y="148.1">E22</text>
<text x="174.2" y="150">D18</text>
<text x="174.2" y="146.3">C27</text>
<text x="182.6" y="148.2">2</text>
<text x="182.6" y="144.6">0</text>
<text x="182.7" y="146.4">1</text>
<text x="148.1" y="151.8">Y28</text>
<text x="174.2" y="155.5">D26</text>
<text x="174.3" y="153.6">K27</text>
<text x="182.6" y="153.7">0</text>
<text x="182.7" y="155.5">1</text>
<text x="182.7" y="150.1">3</text>
<text x="148.1" y="157.3">B20</text>
<text x="148.1" y="160.9">H28</text>
<text x="174.2" y="157.3">E21</text>
<text x="174.2" y="159.1">E18</text>
<text x="182.6" y="157.4">2</text>
<text x="182.7" y="159.2">3</text>
<text x="148.1" y="166.4">B18</text>
<text x="174.2" y="162.8">J25</text>
<text x="174.2" y="164.6">E25</text>
<text x="174.2" y="166.4">B25</text>
<text x="182.6" y="166.5">2</text>
<text x="182.6" y="162.8">0</text>
<text x="182.7" y="164.7">1</text>
<text x="148.1" y="170.1">K28</text>
<text x="174.2" y="168.3">G19</text>
<text x="182.7" y="168.3">3</text>
<text x="148.1" y="175.6">D29</text>
</g>
<g font-size="1.5">
<text x="8.3" y="1">CR-8</text>
<text x="13.6" y="1">:</text>
<text x="15.8" y="1">@DESIGN.J3E(SCH_1):PAGE8</text>
<text x="88.9" y="29.8">3.4L&lt;</text>
<text x="90" y="24.3">18.7Q&gt;</text>
<text x="90" y="26.1">18.7Q&gt;</text>
<text x="224" y="33.4">3.8C&lt;&gt;</text>
<text x="88.9" y="40.7">3.8M&lt;&gt;</text>
<text x="88.9" y="95.5">3.5M&lt;&gt;</text>
<text x="88.9" y="97.4">3.5M&lt;&gt;</text>
<text x="88.9" y="101">3.4L&lt;&gt;</text>
<text x="88.9" y="102.8">3.3L&lt;&gt;</text>
<text x="88.9" y="106.5">3.3L&lt;&gt;</text>
<text x="90" y="104.7">3.3L&lt;</text>
<text x="88.9" y="108.3">3.3L&lt;&gt;</text>
<text x="88.9" y="112">3.2L&lt;&gt;</text>
<text x="90" y="110.2">3.1C&lt;</text>
<text x="90" y="113.8">3.3L&lt;&gt;</text>
<text x="88.9" y="115.6">3.3L&lt;&gt;</text>
<text x="88.9" y="117.5">3.3L&lt;&gt;</text>
<text x="90" y="119.3">3.1C&lt;</text>
<text x="90" y="123">3.0D&lt;&gt;</text>
<text x="82.7" y="130.3">20.2M&gt;</text>
<text x="90" y="130.3">3.1C&lt;&gt;</text>
<text x="82.7" y="135.7">6.5D&lt;</text>
<text x="89.8" y="135.7">4.5A&lt;</text>
<text x="90" y="132.1">3.1C&lt;</text>
<text x="222.1" y="144.9">3.5M&lt;&gt;</text>
<text x="222.1" y="154">3.5M&lt;&gt;</text>
<text x="13.2" y="159.4" transform="rotate(-90 13.2 159.4)">1/16W</text>
<text x="16.9" y="160.3" transform="rotate(-90 16.9 160.3)">1005</text>
<text x="21.5" y="161.2" transform="rotate(-90 21.5 161.2)">10%</text>
<text x="26" y="161.2" transform="rotate(-90 26 161.2)">1005</text>
<text x="28.8" y="161.2" transform="rotate(-90 28.8 161.2)">10%</text>
<text x="33.3" y="161.2" transform="rotate(-90 33.3 161.2)">1005</text>
<text x="13.2" y="165.7" transform="rotate(-90 13.2 165.7)">301</text>
<text x="13.2" y="162.1" transform="rotate(-90 13.2 162.1)">1%</text>
<text x="21.5" y="164.8" transform="rotate(-90 21.5 164.8)">16V</text>
<text x="28.8" y="164.8" transform="rotate(-90 28.8 164.8)">16V</text>
<text x="38.8" y="164.8" transform="rotate(-90 38.8 164.8)">1%</text>
<text x="38.8" y="162.1" transform="rotate(-90 38.8 162.1)">1/16W</text>
<text x="42.5" y="162.1" transform="rotate(-90 42.5 162.1)">1005</text>
<text x="88.1" y="166.7" transform="rotate(-90 88.1 166.7)">1005</text>
<text x="222.1" y="163.1">3.4M&lt;&gt;</text>
<text x="21.5" y="171.3" transform="rotate(-90 21.5 171.3)">0.01UF</text>
<text x="28.8" y="171.3" transform="rotate(-90 28.8 171.3)">0.01UF</text>
<text x="38.8" y="168.5" transform="rotate(-90 38.8 168.5)">301</text>
<text x="84.5" y="171.2" transform="rotate(-90 84.5 171.2)">1%</text>
<text x="84.5" y="168.5" transform="rotate(-90 84.5 168.5)">1/16W</text>
<text x="115.5" y="174" transform="rotate(-90 115.5 174)">1005</text>
<text x="121" y="174" transform="rotate(-90 121 174)">1005</text>
<text x="13.2" y="178.5" transform="rotate(-90 13.2 178.5)">1/16W</text>
<text x="16.9" y="178.5" transform="rotate(-90 16.9 178.5)">1005</text>
<text x="38.8" y="178.5" transform="rotate(-90 38.8 178.5)">1/16W</text>
<text x="42.5" y="178.5" transform="rotate(-90 42.5 178.5)">1005</text>
<text x="84.5" y="175.9" transform="rotate(-90 84.5 175.9)">49.9</text>
<text x="111.9" y="178.5" transform="rotate(-90 111.9 178.5)">1%</text>
<text x="111.9" y="175.8" transform="rotate(-90 111.9 175.8)">1/16W</text>
<text x="117.4" y="178.5" transform="rotate(-90 117.4 178.5)">1%</text>
<text x="117.4" y="175.8" transform="rotate(-90 117.4 175.8)">1/16W</text>
<text x="13.2" y="184.9" transform="rotate(-90 13.2 184.9)">150</text>
<text x="13.2" y="181.3" transform="rotate(-90 13.2 181.3)">1%</text>
<text x="38.8" y="184.9" transform="rotate(-90 38.8 184.9)">150</text>
<text x="38.8" y="181.3" transform="rotate(-90 38.8 181.3)">1%</text>
<text x="58" y="185.9" transform="rotate(-90 58 185.9)">10V</text>
<text x="58" y="181.3" transform="rotate(-90 58 181.3)">10%</text>
<text x="62.6" y="183.1" transform="rotate(-90 62.6 183.1)">1005</text>
<text x="65.3" y="185.9" transform="rotate(-90 65.3 185.9)">10V</text>
<text x="65.3" y="181.3" transform="rotate(-90 65.3 181.3)">10%</text>
<text x="69.9" y="183.1" transform="rotate(-90 69.9 183.1)">1005</text>
<text x="74.4" y="184" transform="rotate(-90 74.4 184)">10%</text>
<text x="79" y="183.1" transform="rotate(-90 79 183.1)">1608</text>
<text x="84.5" y="184.9" transform="rotate(-90 84.5 184.9)">1/16W</text>
<text x="88.1" y="183.1" transform="rotate(-90 88.1 183.1)">1005</text>
<text x="111.9" y="183.2" transform="rotate(-90 111.9 183.2)">27.4</text>
<text x="117.4" y="183.2" transform="rotate(-90 117.4 183.2)">27.4</text>
<text x="221.3" y="183.8">DESIGNER</text>
<text x="255.8" y="182.5">PART</text>
<text x="261.4" y="182.5">NO.</text>
<text x="58" y="191.4" transform="rotate(-90 58 191.4)">0.1UF</text>
<text x="65.3" y="191.4" transform="rotate(-90 65.3 191.4)">0.1UF</text>
<text x="74.4" y="187.7" transform="rotate(-90 74.4 187.7)">10V</text>
<text x="74.4" y="191.3" transform="rotate(-90 74.4 191.3)">1UF</text>
<text x="84.5" y="191.3" transform="rotate(-90 84.5 191.3)">100</text>
<text x="84.5" y="187.7" transform="rotate(-90 84.5 187.7)">1%</text>
<text x="187.7" y="188.6" transform="rotate(-90 187.7 188.6)">10V</text>
<text x="192.3" y="189.5" transform="rotate(-90 192.3 189.5)">1005</text>
<text x="221.3" y="191.9">APPROVED</text>
<text x="221.3" y="187.8">CHECKED</text>
<text x="187.7" y="197.8" transform="rotate(-90 187.7 197.8)">0.1UF</text>
<text x="187.7" y="192.3" transform="rotate(-90 187.7 192.3)">10%</text>
<text x="221.3" y="195.9">CLASS</text>
</g>
<g font-size="1.4">
<text x="256.4" y="11.4">PART</text>
<text x="261.5" y="11.4">NO.</text>
<text x="225.6" y="12.4">DATE</text>
<text x="239.2" y="12.4">EC</text>
<text x="242.3" y="12.4">NO.</text>
<text x="256.4" y="19.7">DEVELOPMENT</text>
<text x="268.6" y="19.7">NO.</text>
<text x="277.8" y="19.7">Q/M</text>
</g>
<text font-size="1.3" x="185.8" y="175">VCCGMCHCORE</text>
<g font-size="1.2">
<text x="221.9" y="203">OR</text>
<text x="221.9" y="201.7">RESPONDING</text>
<text x="222" y="200.4">IBM</text>
<text x="222.8" y="199.1">THIS</text>
<text x="225.4" y="203">FOR</text>
<text x="226.4" y="200.4">ITS</text>
<text x="228" y="199.1">DOCUMENT</text>
<text x="229.7" y="203">THE</text>
<text x="230.7" y="200.4">USE</text>
<text x="231.5" y="201.7">TO</text>
<text x="233.2" y="203">PERFORMANCE OF</text>
<text x="234.1" y="201.7">A</text>
<text x="234.2" y="200.4">IS</text>
<text x="235.8" y="201.7">REQUEST</text>
<text x="236.7" y="199.1">IS</text>
<text x="236.8" y="200.4">AUTHORIZED</text>
<text x="240.2" y="199.1">THE</text>
<text x="242.7" y="201.7">FOR</text>
<text x="243.6" y="199.1">PROPERTY</text>
<text x="246.2" y="203">WORK</text>
<text x="246.2" y="201.7">QUOTATION</text>
<text x="246.3" y="200.4">ONLY</text>
<text x="251.4" y="203">FOR</text>
<text x="251.5" y="200.4">FOR</text>
<text x="252.3" y="199.1">OF</text>
<text x="221.9" y="205.6">TO</text>
<text x="222" y="204.3">IBM.</text>
<text x="224.5" y="205.6">THE</text>
<text x="228" y="205.6">IBM</text>
<text x="228.1" y="204.3">ALL</text>
<text x="231.5" y="205.6">PURCHASING</text>
<text x="231.6" y="204.3">QUESTIONS</text>
<text x="240.2" y="204.3">MUST</text>
<text x="241" y="205.6">DEPARTMENT.</text>
<text x="244.6" y="204.3">BE</text>
<text x="247.2" y="204.3">REFERRED</text>
</g>
<g font-size="1">
<text x="98.3" y="24.6">IN</text>
<text x="98.3" y="26.4">IN</text>
<text x="154.2" y="24.7">BCLK</text>
<text x="154.2" y="26.5">BCLK#</text>
<text x="167.3" y="24.7">HD[0]#</text>
<text x="167.3" y="26.5">HD[1]#</text>
<text x="167.3" y="28.3">HD[2]#</text>
<text x="98.5" y="30.1">BI</text>
<text x="154.2" y="30.1">HREQ[0]#</text>
<text x="154.2" y="32">HREQ[1]#</text>
<text x="154.2" y="33.8">HREQ[2]#</text>
<text x="154.2" y="35.6">HREQ[3]#</text>
<text x="167.3" y="30.1">HD[3]#</text>
<text x="167.3" y="32">HD[4]#</text>
<text x="167.3" y="33.8">HD[5]#</text>
<text x="167.3" y="35.6">HD[6]#</text>
<text x="220.7" y="33.8">BI</text>
<text x="98.5" y="41.1">BI</text>
<text x="154.2" y="37.4">HREQ[4]#</text>
<text x="154.2" y="41.1">HA[3]#</text>
<text x="167.3" y="37.4">HD[7]#</text>
<text x="167.3" y="39.3">HD[8]#</text>
<text x="167.3" y="41.1">HD[9]#</text>
<text x="154.2" y="42.9">HA[4]#</text>
<text x="154.2" y="44.7">HA[5]#</text>
<text x="154.2" y="46.6">HA[6]#</text>
<text x="166.6" y="42.9">HD[10]#</text>
<text x="166.6" y="44.7">HD[11]#</text>
<text x="166.6" y="46.6">HD[12]#</text>
<text x="154.2" y="48.4">HA[7]#</text>
<text x="154.2" y="50.2">HA[8]#</text>
<text x="154.2" y="52">HA[9]#</text>
<text x="154.2" y="53.9">HA[10]#</text>
<text x="166.6" y="48.4">HD[13]#</text>
<text x="166.6" y="50.2">HD[14]#</text>
<text x="166.6" y="52">HD[15]#</text>
<text x="166.6" y="53.9">HD[16]#</text>
<text x="154.2" y="55.7">HA[11]#</text>
<text x="154.2" y="57.5">HA[12]#</text>
<text x="154.2" y="59.4">HA[13]#</text>
<text x="166.6" y="55.7">HD[17]#</text>
<text x="166.6" y="57.5">HD[18]#</text>
<text x="166.6" y="59.4">HD[19]#</text>
<text x="154.2" y="61.2">HA[14]#</text>
<text x="154.2" y="63">HA[15]#</text>
<text x="154.2" y="64.8">HA[16]#</text>
<text x="166.6" y="61.2">HD[20]#</text>
<text x="166.6" y="63">HD[21]#</text>
<text x="166.6" y="64.8">HD[22]#</text>
<text x="154.2" y="66.7">HA[17]#</text>
<text x="154.2" y="68.5">HA[18]#</text>
<text x="154.2" y="70.3">HA[19]#</text>
<text x="166.6" y="66.7">HD[23]#</text>
<text x="166.6" y="68.5">HD[24]#</text>
<text x="166.6" y="70.3">HD[25]#</text>
<text x="154.2" y="72.2">HA[20]#</text>
<text x="154.2" y="74">HA[21]#</text>
<text x="154.2" y="75.8">HA[22]#</text>
<text x="154.2" y="77.6">HA[23]#</text>
<text x="166.6" y="72.2">HD[26]#</text>
<text x="166.6" y="74">HD[27]#</text>
<text x="166.6" y="75.8">HD[28]#</text>
<text x="166.6" y="77.6">HD[29]#</text>
<text x="154.2" y="79.5">HA[24]#</text>
<text x="154.2" y="81.3">HA[25]#</text>
<text x="154.2" y="83.1">HA[26]#</text>
<text x="166.6" y="79.5">HD[30]#</text>
<text x="166.6" y="81.3">HD[31]#</text>
<text x="166.6" y="83.1">HD[32]#</text>
<text x="154.2" y="84.9">HA[27]#</text>
<text x="154.2" y="86.8">HA[28]#</text>
<text x="154.2" y="88.6">HA[29]#</text>
<text x="166.6" y="84.9">HD[33]#</text>
<text x="166.6" y="86.8">HD[34]#</text>
<text x="166.6" y="88.6">HD[35]#</text>
<text x="98.5" y="95.9">BI</text>
<text x="154.2" y="90.4">HA[30]#</text>
<text x="154.2" y="92.2">HA[31]#</text>
<text x="154.2" y="95.9">HADSTB[0]#</text>
<text x="166.6" y="90.4">HD[36]#</text>
<text x="166.6" y="92.2">HD[37]#</text>
<text x="166.6" y="94.1">HD[38]#</text>
<text x="166.6" y="95.9">HD[39]#</text>
<text x="98.5" y="101.3">BI</text>
<text x="98.5" y="97.7">BI</text>
<text x="154.2" y="101.4">ADS#</text>
<text x="154.2" y="97.7">HADSTB[1]#</text>
<text x="166.6" y="97.7">HD[40]#</text>
<text x="166.6" y="99.5">HD[41]#</text>
<text x="166.6" y="101.4">HD[42]#</text>
<text x="98.2" y="105">OUT</text>
<text x="98.5" y="106.8">BI</text>
<text x="98.5" y="103.2">BI</text>
<text x="154.2" y="103.2">BNR#</text>
<text x="154.2" y="105">BPRI#</text>
<text x="154.2" y="106.8">BREQ0#</text>
<text x="166.6" y="103.2">HD[43]#</text>
<text x="166.6" y="105">HD[44]#</text>
<text x="166.6" y="106.9">HD[45]#</text>
<text x="98.2" y="110.5">OUT</text>
<text x="98.5" y="108.6">BI</text>
<text x="98.5" y="112.3">BI</text>
<text x="154.2" y="108.7">DBSY#</text>
<text x="154.2" y="110.5">DEFER#</text>
<text x="154.2" y="112.3">DRDY#</text>
<text x="166.6" y="108.7">HD[46]#</text>
<text x="166.6" y="110.5">HD[47]#</text>
<text x="166.6" y="112.3">HD[48]#</text>
<text x="98.2" y="119.6">OUT</text>
<text x="98.3" y="114.1">IN</text>
<text x="98.5" y="116">BI</text>
<text x="98.5" y="117.8">BI</text>
<text x="154.2" y="114.2">HLOCK#</text>
<text x="154.2" y="116">HIT#</text>
<text x="154.2" y="117.8">HITM#</text>
<text x="154.2" y="119.6">HTRDY#</text>
<text x="166.6" y="114.2">HD[49]#</text>
<text x="166.6" y="116">HD[50]#</text>
<text x="166.6" y="117.8">HD[51]#</text>
<text x="166.6" y="119.6">HD[52]#</text>
<text x="98.2" y="123.3">OUT</text>
<text x="154.2" y="123.3">RS[0]#</text>
<text x="154.2" y="125.1">RS[1]#</text>
<text x="166.6" y="121.5">HD[53]#</text>
<text x="166.6" y="123.3">HD[54]#</text>
<text x="166.6" y="125.1">HD[55]#</text>
<text x="98.3" y="130.5">IN</text>
<text x="154.2" y="126.9">RS[2]#</text>
<text x="154.2" y="130.6">DPSLP#</text>
<text x="166.6" y="126.9">HD[56]#</text>
<text x="166.6" y="128.8">HD[57]#</text>
<text x="166.6" y="130.6">HD[58]#</text>
<text x="98.2" y="136">OUT</text>
<text x="98.2" y="132.4">OUT</text>
<text x="154.2" y="132.4">DPWR#</text>
<text x="154.2" y="136.1">CPURST#</text>
<text x="166.6" y="132.4">HD[59]#</text>
<text x="166.6" y="134.3">HD[60]#</text>
<text x="166.6" y="136.1">HD[61]#</text>
<text x="166.6" y="137.9">HD[62]#</text>
<text x="154.2" y="141.6">HDVREF[0]</text>
<text x="154.2" y="143.4">HDVREF[1]</text>
<text x="166.6" y="139.7">HD[63]#</text>
<text x="154.2" y="145.2">HDVREF[2]</text>
<text x="154.2" y="148.9">HAVREF</text>
<text x="164.4" y="145.2">HDSTBN[0]#</text>
<text x="164.4" y="147">HDSTBN[1]#</text>
<text x="164.4" y="148.9">HDSTBN[2]#</text>
<text x="218.9" y="145.2">BI</text>
<text x="154.2" y="152.5">HCCVREF</text>
<text x="164.4" y="150.7">HDSTBN[3]#</text>
<text x="164.4" y="154.3">HDSTBP[0]#</text>
<text x="218.9" y="154.3">BI</text>
<text x="154.2" y="158">HXRCOMP</text>
<text x="154.2" y="161.7">HYRCOMP</text>
<text x="164.4" y="156.2">HDSTBP[1]#</text>
<text x="164.4" y="158">HDSTBP[2]#</text>
<text x="164.4" y="159.8">HDSTBP[3]#</text>
<text x="154.2" y="167.1">HXSWING</text>
<text x="165.8" y="163.5">DINV[0]#</text>
<text x="165.8" y="165.3">DINV[1]#</text>
<text x="165.8" y="167.1">DINV[2]#</text>
<text x="218.9" y="163.4">BI</text>
<text x="154.2" y="170.8">HYSWING</text>
<text x="165.8" y="169">DINV[3]#</text>
<text x="154.2" y="176.3">VCCAHPLL</text>
</g>
</svg>
